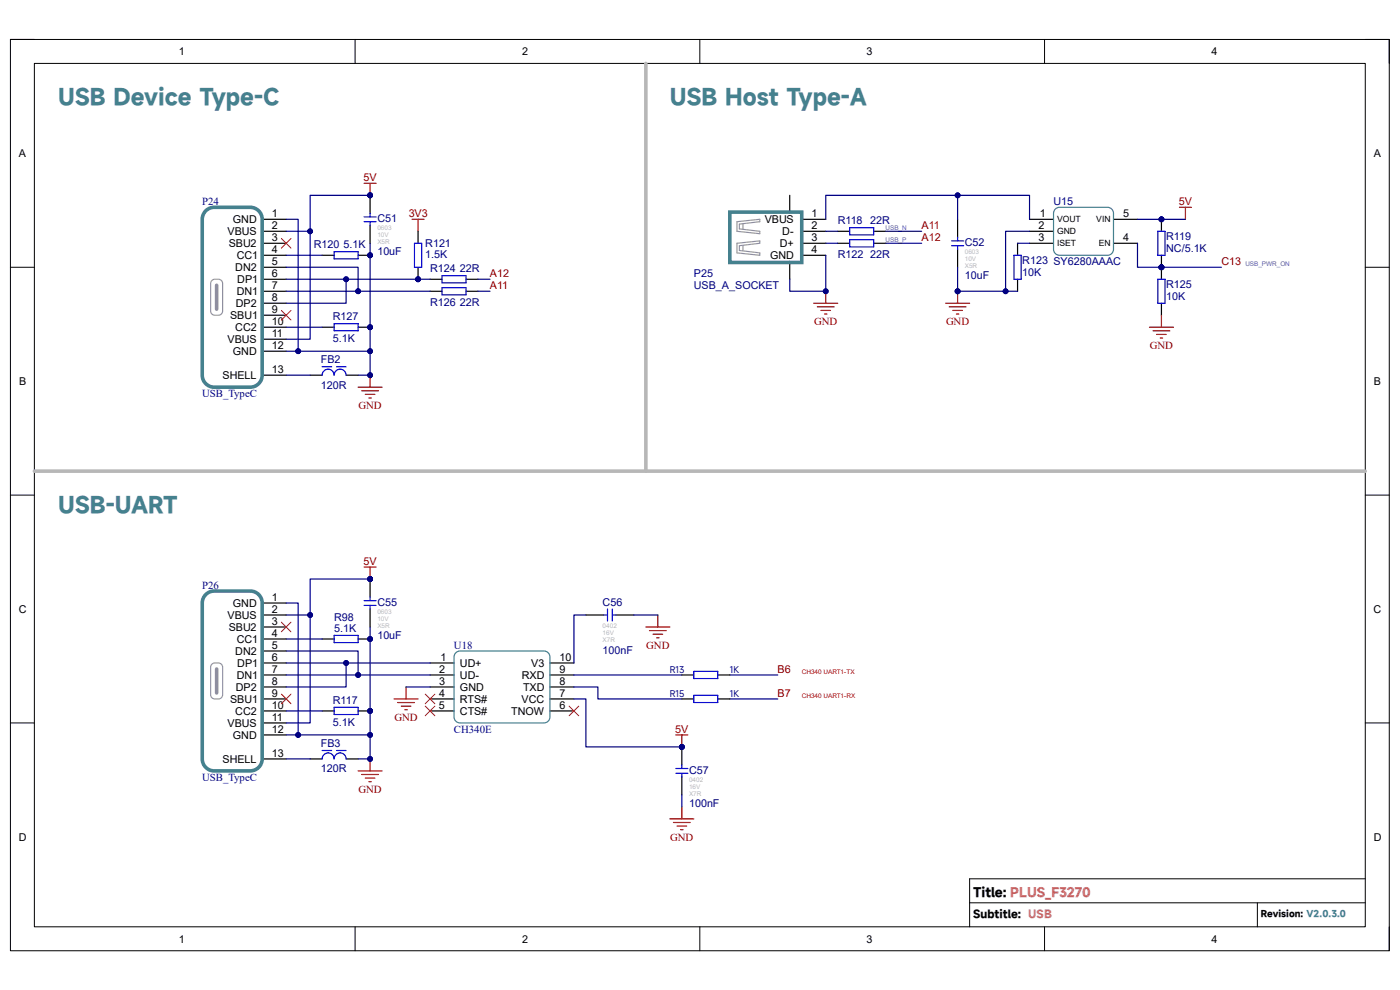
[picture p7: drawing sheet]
<svg xmlns="http://www.w3.org/2000/svg" width="297mm" height="210mm" viewBox="0 0 297 210" stroke-linecap="round" stroke-linejoin="round" font-family="sans-serif">
<path d="M2.2 8.4h292.5v193.3h-292.5z" fill="none" stroke="#000" stroke-width=".21"/>
<path d="M7.3 13.5h282.3v183.1h-282.3z" fill-rule="evenodd" fill="#fff"/>
<g fill="none" stroke="#000" stroke-width=".21">
<path d="M2.2 8.4h5.1M7.3 13.5h282.3v183.1h-282.3zM75.3 8.4v5.1M148.5 8.4v5.1M221.6 8.4v5.1M289.6 8.4h5.1v5.1M2.2 56.7h5.1M289.6 56.7h5.1M2.2 105h5.1M289.6 105h5.1M2.2 153.4h5.1M289.6 153.4h5.1"/>
<path d="M75.3 196.6v5.1M148.5 196.6v5.1M205.7 191.5h83.9M221.6 196.6v5.1M266.7 191.5v5.1M289.6 186.4h-83.9v10.2M294.7 196.6v5.1"/>
</g>
<g fill="none" stroke="#000" stroke-width=".25">
<path d="M55.6 46.5h5.1M55.6 49.1h5.1M55.6 51.6h5.1M55.6 54.1h5.1M55.6 56.7h5.1M55.6 59.2h5.1M55.6 61.8h5.1M55.6 64.3h5.1M55.6 66.9h5.1M55.6 69.4h5.1M55.6 72h5.1M55.6 74.5h5.1"/>
<path d="M55.6 79.6h5.1"/>
</g>
<path d="M46 60.5v5.1" fill="none" stroke="#999" stroke-width=".76"/>
<path d="M43.9 44.5l1-.5h.5h7.7a2.55 2.55 0 0 1 2.5 2.5v33.1a2.55 2.55 0 0 1-2.5 2.5h-7.7a2.54 2.54 0 0 1-2.5-2.5v-33.1a2.54 2.54 0 0 1 1-2z" fill="none" stroke="#45818e" stroke-width=".76"/>
<path d="M44.9 59.5a1.6 1.6 0 0 1 2.3 .3v6.2a.89 .89 0 0 1-.9 .9h-.7a.89 .89 0 0 1-.9-.9v-5.9z" fill="none" stroke="#999" stroke-width=".25"/>
<path d="M77.2 38.9h2.6M78.5 38.9v2.5" fill="none" stroke="#800000" stroke-width=".25"/>
<circle cx="78.5" cy="41.4" r=".51" fill="#000080"/>
<circle cx="78.5" cy="41.4" r=".51" fill="none" stroke="#000080" stroke-width=".21"/>
<circle cx="78.5" cy="69.4" r=".51" fill="#000080"/>
<circle cx="78.5" cy="69.4" r=".51" fill="none" stroke="#000080" stroke-width=".21"/>
<path d="M68.3 69.4h2.6M76 69.4h2.5" fill="none" stroke="#000" stroke-width=".25"/>
<circle cx="78.5" cy="69.4" r=".51" fill="#000080"/>
<circle cx="78.5" cy="69.4" r=".51" fill="none" stroke="#000080" stroke-width=".21"/>
<path d="M70.9 68.6h5.1v1.6h-5.1z" fill="none" stroke="#00f" stroke-width=".25"/>
<circle cx="78.5" cy="54.1" r=".51" fill="#000080"/>
<circle cx="78.5" cy="54.1" r=".51" fill="none" stroke="#000080" stroke-width=".21"/>
<path d="M68.3 54.1h2.6M76 54.1h2.5" fill="none" stroke="#000" stroke-width=".25"/>
<circle cx="78.5" cy="54.1" r=".51" fill="#000080"/>
<circle cx="78.5" cy="54.1" r=".51" fill="none" stroke="#000080" stroke-width=".21"/>
<path d="M70.9 53.4h5.1v1.5h-5.1zM68.3 79.6a1.27 1.27 0 0 1 1.3-1.3 1.27 1.27 0 0 1 1.3 1.3 1.27 1.27 0 0 1 1.3-1.3 1.27 1.27 0 0 1 1.2 1.3M68.3 77.8h2.1M71.4 77.8h2" fill="none" stroke="#00f" stroke-width=".25"/>
<path d="M65.8 79.6h2.5M73.4 79.6h2.6" fill="none" stroke="#000" stroke-width=".25"/>
<path d="M78.5 79.6v2.5M76 82.1h5.1M76.7 82.9h3.6M77.5 83.7h2M78.3 84.4h.5" fill="none" stroke="#800000" stroke-width=".25"/>
<circle cx="78.5" cy="79.6" r=".51" fill="#000080"/>
<circle cx="78.5" cy="79.6" r=".51" fill="none" stroke="#000080" stroke-width=".21"/>
<circle cx="88.7" cy="59.2" r=".51" fill="#000080"/>
<circle cx="88.7" cy="59.2" r=".51" fill="none" stroke="#000080" stroke-width=".21"/>
<path d="M88.7 56.7v2.5" fill="none" stroke="#000" stroke-width=".25"/>
<circle cx="88.7" cy="59.2" r=".51" fill="#000080"/>
<circle cx="88.7" cy="59.2" r=".51" fill="none" stroke="#000080" stroke-width=".21"/>
<g fill="none" stroke="#000" stroke-width=".25">
<path d="M88.7 49.1v2.5M91.2 59.2h2.6M98.9 59.2h2.5M167.5 41.4v3.8M167.5 55.4v3.8M170.1 46.5h5.1M170.1 49.1h5.1M170.1 51.6h5.1M170.1 54.2h5.1M177.7 49.1h2.6M177.7 51.6h2.6M185.3 49.1h2.6"/>
<path d="M185.3 51.6h2.6M91.2 61.8h2.6M98.9 61.8h2.5M55.6 127.9h5.1M55.6 130.5h5.1M55.6 133h5.1M55.6 135.5h5.1M55.6 138.1h5.1M55.6 140.6h5.1M55.6 143.2h5.1M55.6 145.7h5.1M55.6 148.3h5.1"/>
<path d="M55.6 150.8h5.1M55.6 153.4h5.1M55.6 155.9h5.1M55.6 161h5.1"/>
</g>
<path d="M87.9 51.6h1.6v5.1h-1.6zM93.8 58.5h5.1v1.5h-5.1zM180.3 48.3h5v1.5h-5zM180.3 50.8h5v1.6h-5zM93.8 61h5.1v1.5h-5.1z" fill="none" stroke="#00f" stroke-width=".25"/>
<path d="M59.7 50.6l2 2M61.7 50.6l-2 2M59.7 65.8l2 2.1M61.7 65.8l-2 2.1" fill="none" stroke="#f00" stroke-width=".21"/>
<path d="M46 141.9v5.1" fill="none" stroke="#999" stroke-width=".76"/>
<path d="M154.8 45h15.3v10.7h-15.3zM43.9 125.9l1-.5h.5h7.7a2.54 2.54 0 0 1 2.5 2.5v33.1a2.54 2.54 0 0 1-2.5 2.5h-7.7a2.54 2.54 0 0 1-2.5-2.5v-33.1a2.54 2.54 0 0 1 1-2z" fill="none" stroke="#45818e" stroke-width=".76"/>
<path d="M156.3 51.6l4.9-.5v.5l-4.3 .5v1l4.3 .5v.5l-4.9-.5zM156.3 47l4.9-.5v.5l-4.3 .5v1.1l4.3 .5v.5l-4.9-.5zM157.6 47.5v1.1M157.6 52.1v1M44.9 140.9a1.6 1.6 0 0 1 2.3 .3v6.2a.89 .89 0 0 1-.9 .9h-.7a.89 .89 0 0 1-.9-.9v-5.9z" fill="none" stroke="#999" stroke-width=".25"/>
<path d="M172.6 64.3h5.1M173.4 65.1h3.6M174.2 65.8h2M174.9 66.6h.5M175.2 61.8v2.5" fill="none" stroke="#800000" stroke-width=".25"/>
<circle cx="175.2" cy="61.8" r=".51" fill="#000080"/>
<circle cx="175.2" cy="61.8" r=".51" fill="none" stroke="#000080" stroke-width=".21"/>
<path d="M200.6 64.3h5.1M201.4 65.1h3.5M202.1 65.8h2.1M202.9 66.6h.5M203.1 61.8v2.5" fill="none" stroke="#800000" stroke-width=".25"/>
<circle cx="203.1" cy="61.8" r=".51" fill="#000080"/>
<circle cx="203.1" cy="61.8" r=".51" fill="none" stroke="#000080" stroke-width=".21"/>
<path d="M215.9 51.6v2.6M215.9 59.2v2.6" fill="none" stroke="#000" stroke-width=".25"/>
<path d="M215.1 54.2h1.5v5h-1.5z" fill="none" stroke="#00f" stroke-width=".25"/>
<path d="M250.2 44h2.6M251.5 44v2.5" fill="none" stroke="#800000" stroke-width=".25"/>
<circle cx="246.4" cy="56.7" r=".51" fill="#000080"/>
<circle cx="246.4" cy="56.7" r=".51" fill="none" stroke="#000080" stroke-width=".21"/>
<path d="M246.4 56.7v2.5M246.4 64.3v2.6" fill="none" stroke="#000" stroke-width=".25"/>
<circle cx="246.4" cy="56.7" r=".51" fill="#000080"/>
<circle cx="246.4" cy="56.7" r=".51" fill="none" stroke="#000080" stroke-width=".21"/>
<path d="M245.6 59.2h1.6v5.1h-1.6z" fill="none" stroke="#00f" stroke-width=".25"/>
<path d="M243.9 69.4h5M244.6 70.2h3.6M245.4 70.9h2M246.1 71.7h.5M246.4 66.9v2.5" fill="none" stroke="#800000" stroke-width=".25"/>
<circle cx="246.4" cy="56.7" r=".51" fill="#000080"/>
<circle cx="246.4" cy="56.7" r=".51" fill="none" stroke="#000080" stroke-width=".21"/>
<circle cx="246.4" cy="46.5" r=".51" fill="#000080"/>
<circle cx="246.4" cy="46.5" r=".51" fill="none" stroke="#000080" stroke-width=".21"/>
<path d="M246.4 54.2v2.5" fill="none" stroke="#000" stroke-width=".25"/>
<circle cx="246.4" cy="56.7" r=".51" fill="#000080"/>
<circle cx="246.4" cy="56.7" r=".51" fill="none" stroke="#000080" stroke-width=".21"/>
<path d="M246.4 46.5v2.6" fill="none" stroke="#000" stroke-width=".25"/>
<circle cx="246.4" cy="46.5" r=".51" fill="#000080"/>
<circle cx="246.4" cy="46.5" r=".51" fill="none" stroke="#000080" stroke-width=".21"/>
<path d="M245.6 49.1h1.6v5.1h-1.6z" fill="none" stroke="#00f" stroke-width=".25"/>
<path d="M87.4 46.5h2.6M88.7 46.5v2.6M137 133h5.1M137.8 133.8h3.5M138.5 134.5h2.1M139.3 135.3h.5M139.6 130.5v2.5M143.4 155.9h2.5M144.6 155.9v2.5" fill="none" stroke="#800000" stroke-width=".25"/>
<path d="M91.2 143.2h5.1M91.2 140.6h5.1M91.2 145.7h5.1M91.2 148.3h5.1M91.2 150.8h5.1M116.7 143.2h5.1M116.7 140.6h5.1M116.7 145.7h5.1M116.7 148.3h5.1M116.7 150.8h5.1" fill="none" stroke="#000" stroke-width=".25"/>
<path d="M96.6 138.6l.6-.4 .4-.1h17.8a1.27 1.27 0 0 1 1.3 1.3v12.7a1.27 1.27 0 0 1-1.3 1.3h-17.8a1.27 1.27 0 0 1-1.3-1.3v-12.7z" fill="none" stroke="#45818e" stroke-width=".25"/>
<circle cx="144.6" cy="158.4" r=".51" fill="#000080"/>
<circle cx="144.6" cy="158.4" r=".51" fill="none" stroke="#000080" stroke-width=".21"/>
<path d="M77.2 120.3h2.6M78.5 120.3v2.5M83.6 148.3h5.1M84.4 149h3.5M85.1 149.8h2.1M85.9 150.6h.5M86.1 145.7v2.6M142.1 173.7h5.1M142.9 174.5h3.5M143.6 175.2h2.1M144.4 176h.5M144.7 171.2v2.5" fill="none" stroke="#800000" stroke-width=".25"/>
<path d="M90.2 149.8l2 2M90.2 147.2l2 2.1M92.2 149.8l-2 2M92.2 147.2l-2 2.1M120.7 149.8l2.1 2M122.8 149.8l-2.1 2" fill="none" stroke="#f00" stroke-width=".21"/>
<circle cx="78.5" cy="122.8" r=".51" fill="#000080"/>
<circle cx="78.5" cy="122.8" r=".51" fill="none" stroke="#000080" stroke-width=".21"/>
<circle cx="78.5" cy="150.8" r=".51" fill="#000080"/>
<circle cx="78.5" cy="150.8" r=".51" fill="none" stroke="#000080" stroke-width=".21"/>
<path d="M68.3 150.8h2.6M76 150.8h2.5" fill="none" stroke="#000" stroke-width=".25"/>
<circle cx="78.5" cy="150.8" r=".51" fill="#000080"/>
<circle cx="78.5" cy="150.8" r=".51" fill="none" stroke="#000080" stroke-width=".21"/>
<path d="M70.9 150h5.1v1.6h-5.1z" fill="none" stroke="#00f" stroke-width=".25"/>
<circle cx="78.5" cy="135.5" r=".51" fill="#000080"/>
<circle cx="78.5" cy="135.5" r=".51" fill="none" stroke="#000080" stroke-width=".21"/>
<path d="M68.3 135.5h2.6M76 135.5h2.5" fill="none" stroke="#000" stroke-width=".25"/>
<circle cx="78.5" cy="135.5" r=".51" fill="#000080"/>
<circle cx="78.5" cy="135.5" r=".51" fill="none" stroke="#000080" stroke-width=".21"/>
<path d="M70.9 134.8h5.1v1.5h-5.1zM68.3 159.2h2.1M71.4 159.2h2M68.3 161a1.27 1.27 0 0 1 1.3-1.3 1.27 1.27 0 0 1 1.3 1.3 1.27 1.27 0 0 1 1.3-1.3 1.27 1.27 0 0 1 1.2 1.3" fill="none" stroke="#00f" stroke-width=".25"/>
<path d="M65.8 161h2.5M73.4 161h2.6" fill="none" stroke="#000" stroke-width=".25"/>
<path d="M76 163.5h5.1M76.7 164.3h3.6M77.5 165.1h2M78.3 165.8h.5M78.5 161v2.5" fill="none" stroke="#800000" stroke-width=".25"/>
<circle cx="78.5" cy="161" r=".51" fill="#000080"/>
<circle cx="78.5" cy="161" r=".51" fill="none" stroke="#000080" stroke-width=".21"/>
<path d="M59.7 132l2 2M61.7 132l-2 2M59.7 147.2l2 2.1M61.7 147.2l-2 2.1" fill="none" stroke="#f00" stroke-width=".21"/>
<path d="M203.1 46.5v3.8M203.1 52.9v3.8M218.4 46.5h5.1M218.4 49.1h5.1M218.4 51.6h5.1M236.2 46.5h5.1M236.2 51.6h5.1" fill="none" stroke="#000" stroke-width=".25"/>
<path d="M224 44.2l.8-.2h10.1a1.27 1.27 0 0 1 1.3 1.3v7.6a1.27 1.27 0 0 1-1.3 1.3h-10.1a1.27 1.27 0 0 1-1.3-1.3v-7.6l.1-.5z" fill="none" stroke="#45818e" stroke-width=".25"/>
<path d="M201.9 51.1h2.5M201.9 52.1h2.5M203.1 50.3v.8M203.1 52.1v.8" fill="none" stroke="#00f" stroke-width=".25"/>
<circle cx="78.5" cy="41.4" r=".51" fill="#000080"/>
<circle cx="78.5" cy="41.4" r=".51" fill="none" stroke="#000080" stroke-width=".21"/>
<path d="M78.5 41.4v3.8M78.5 47.8v3.8" fill="none" stroke="#000" stroke-width=".25"/>
<circle cx="78.5" cy="41.4" r=".51" fill="#000080"/>
<circle cx="78.5" cy="41.4" r=".51" fill="none" stroke="#000080" stroke-width=".21"/>
<path d="M77.2 46h2.6M77.2 47h2.6M78.5 45.2v.8M78.5 47v.8" fill="none" stroke="#00f" stroke-width=".25"/>
<circle cx="78.5" cy="122.8" r=".51" fill="#000080"/>
<circle cx="78.5" cy="122.8" r=".51" fill="none" stroke="#000080" stroke-width=".21"/>
<path d="M78.5 122.8v3.8M78.5 129.2v3.8" fill="none" stroke="#000" stroke-width=".25"/>
<circle cx="78.5" cy="122.8" r=".51" fill="#000080"/>
<circle cx="78.5" cy="122.8" r=".51" fill="none" stroke="#000080" stroke-width=".21"/>
<path d="M77.2 127.4h2.6M77.2 128.4h2.6M78.5 126.6v.8M78.5 128.4v.8M128.1 130.5h.8M128.9 129.2v2.5M129.9 130.5h.8M129.9 129.2v2.5" fill="none" stroke="#00f" stroke-width=".25"/>
<path d="M124.3 130.5h3.8M130.7 130.5h3.8" fill="none" stroke="#000" stroke-width=".25"/>
<circle cx="144.6" cy="158.4" r=".51" fill="#000080"/>
<circle cx="144.6" cy="158.4" r=".51" fill="none" stroke="#000080" stroke-width=".21"/>
<path d="M144.6 158.4v3.9" fill="none" stroke="#000" stroke-width=".25"/>
<circle cx="144.6" cy="158.4" r=".51" fill="#000080"/>
<circle cx="144.6" cy="158.4" r=".51" fill="none" stroke="#000080" stroke-width=".21"/>
<path d="M144.6 164.8v3.8" fill="none" stroke="#000" stroke-width=".25"/>
<path d="M143.4 164h2.5M143.4 163h2.5M144.6 162.3v.7M144.6 164v.8" fill="none" stroke="#00f" stroke-width=".25"/>
<path d="M78.5 51.6v22.9M101.4 59.2h2.5M101.4 61.8h2.5" fill="none" stroke="#000080" stroke-width=".25"/>
<circle cx="78.5" cy="54.1" r=".51" fill="#000080"/>
<circle cx="78.5" cy="54.1" r=".51" fill="none" stroke="#000080" stroke-width=".21"/>
<circle cx="78.5" cy="69.4" r=".51" fill="#000080"/>
<circle cx="78.5" cy="69.4" r=".51" fill="none" stroke="#000080" stroke-width=".21"/>
<circle cx="78.5" cy="74.5" r=".51" fill="#000080"/>
<circle cx="78.5" cy="74.5" r=".51" fill="none" stroke="#000080" stroke-width=".21"/>
<path d="M60.7 56.7h15.3v5.1M60.7 54.1h7.6" fill="none" stroke="#000080" stroke-width=".25"/>
<circle cx="76" cy="61.8" r=".51" fill="#000080"/>
<circle cx="76" cy="61.8" r=".51" fill="none" stroke="#000080" stroke-width=".21"/>
<path d="M73.4 59.2v5.1h-12.7" fill="none" stroke="#000080" stroke-width=".25"/>
<circle cx="73.4" cy="59.2" r=".51" fill="#000080"/>
<circle cx="73.4" cy="59.2" r=".51" fill="none" stroke="#000080" stroke-width=".21"/>
<path d="M60.7 49.1h5.1v22.9h-5.1M60.7 69.4h7.6" fill="none" stroke="#000080" stroke-width=".25"/>
<circle cx="65.8" cy="49.1" r=".51" fill="#000080"/>
<circle cx="65.8" cy="49.1" r=".51" fill="none" stroke="#000080" stroke-width=".21"/>
<path d="M78.5 41.4h-12.7v7.7" fill="none" stroke="#000080" stroke-width=".25"/>
<circle cx="65.8" cy="49.1" r=".51" fill="#000080"/>
<circle cx="65.8" cy="49.1" r=".51" fill="none" stroke="#000080" stroke-width=".21"/>
<circle cx="78.5" cy="41.4" r=".51" fill="#000080"/>
<circle cx="78.5" cy="41.4" r=".51" fill="none" stroke="#000080" stroke-width=".21"/>
<path d="M60.7 46.5h2.6v28" fill="none" stroke="#000080" stroke-width=".25"/>
<circle cx="63.3" cy="74.5" r=".51" fill="#000080"/>
<circle cx="63.3" cy="74.5" r=".51" fill="none" stroke="#000080" stroke-width=".21"/>
<path d="M60.7 74.5h17.8v5.1h-2.5M60.7 79.6h5.1" fill="none" stroke="#000080" stroke-width=".25"/>
<circle cx="63.3" cy="74.5" r=".51" fill="#000080"/>
<circle cx="63.3" cy="74.5" r=".51" fill="none" stroke="#000080" stroke-width=".21"/>
<circle cx="78.5" cy="74.5" r=".51" fill="#000080"/>
<circle cx="78.5" cy="74.5" r=".51" fill="none" stroke="#000080" stroke-width=".21"/>
<circle cx="78.5" cy="79.6" r=".51" fill="#000080"/>
<circle cx="78.5" cy="79.6" r=".51" fill="none" stroke="#000080" stroke-width=".21"/>
<path d="M175.2 49.1h2.5M175.2 51.6h2.5M187.9 49.1h7.6M187.9 51.6h7.6M203.1 41.4v5.1" fill="none" stroke="#000080" stroke-width=".25"/>
<circle cx="203.1" cy="41.4" r=".51" fill="#000080"/>
<circle cx="203.1" cy="41.4" r=".51" fill="none" stroke="#000080" stroke-width=".21"/>
<path d="M175.2 54.2v7.6h-7.7v-2.6" fill="none" stroke="#000080" stroke-width=".25"/>
<circle cx="175.2" cy="61.8" r=".51" fill="#000080"/>
<circle cx="175.2" cy="61.8" r=".51" fill="none" stroke="#000080" stroke-width=".21"/>
<path d="M218.4 49.1h-5.1v12.7h-10.2" fill="none" stroke="#000080" stroke-width=".25"/>
<circle cx="213.3" cy="61.8" r=".51" fill="#000080"/>
<circle cx="213.3" cy="61.8" r=".51" fill="none" stroke="#000080" stroke-width=".21"/>
<circle cx="203.1" cy="61.8" r=".51" fill="#000080"/>
<circle cx="203.1" cy="61.8" r=".51" fill="none" stroke="#000080" stroke-width=".21"/>
<path d="M213.3 61.8h2.6" fill="none" stroke="#000080" stroke-width=".25"/>
<circle cx="213.3" cy="61.8" r=".51" fill="#000080"/>
<circle cx="213.3" cy="61.8" r=".51" fill="none" stroke="#000080" stroke-width=".21"/>
<path d="M241.3 51.6v5.1h17.8" fill="none" stroke="#000080" stroke-width=".25"/>
<circle cx="246.4" cy="56.7" r=".51" fill="#000080"/>
<circle cx="246.4" cy="56.7" r=".51" fill="none" stroke="#000080" stroke-width=".21"/>
<path d="M241.3 46.5h10.2" fill="none" stroke="#000080" stroke-width=".25"/>
<circle cx="246.4" cy="46.5" r=".51" fill="#000080"/>
<circle cx="246.4" cy="46.5" r=".51" fill="none" stroke="#000080" stroke-width=".21"/>
<path d="M60.7 61.8h30.5" fill="none" stroke="#000080" stroke-width=".25"/>
<circle cx="76" cy="61.8" r=".51" fill="#000080"/>
<circle cx="76" cy="61.8" r=".51" fill="none" stroke="#000080" stroke-width=".21"/>
<path d="M124.3 130.5h-2.5v10.1M134.5 130.5h5.1M86.1 145.7h5.1M121.8 148.3h2.5v10.1h20.3" fill="none" stroke="#000080" stroke-width=".25"/>
<circle cx="144.6" cy="158.4" r=".51" fill="#000080"/>
<circle cx="144.6" cy="158.4" r=".51" fill="none" stroke="#000080" stroke-width=".21"/>
<path d="M78.5 133v22.9M121.8 145.7h5v2.6h17.8M121.8 143.2h22.8M154.8 143.2h10.2M154.8 148.3h10.2" fill="none" stroke="#000080" stroke-width=".25"/>
<circle cx="78.5" cy="135.5" r=".51" fill="#000080"/>
<circle cx="78.5" cy="135.5" r=".51" fill="none" stroke="#000080" stroke-width=".21"/>
<circle cx="78.5" cy="150.8" r=".51" fill="#000080"/>
<circle cx="78.5" cy="150.8" r=".51" fill="none" stroke="#000080" stroke-width=".21"/>
<circle cx="78.5" cy="155.9" r=".51" fill="#000080"/>
<circle cx="78.5" cy="155.9" r=".51" fill="none" stroke="#000080" stroke-width=".21"/>
<path d="M60.7 138.1h15.3v5.1M60.7 135.5h7.6" fill="none" stroke="#000080" stroke-width=".25"/>
<circle cx="76" cy="143.2" r=".51" fill="#000080"/>
<circle cx="76" cy="143.2" r=".51" fill="none" stroke="#000080" stroke-width=".21"/>
<path d="M73.4 140.6v5.1h-12.7" fill="none" stroke="#000080" stroke-width=".25"/>
<circle cx="73.4" cy="140.6" r=".51" fill="#000080"/>
<circle cx="73.4" cy="140.6" r=".51" fill="none" stroke="#000080" stroke-width=".21"/>
<path d="M60.7 130.5h5.1v22.9h-5.1M60.7 150.8h7.6" fill="none" stroke="#000080" stroke-width=".25"/>
<circle cx="65.8" cy="130.5" r=".51" fill="#000080"/>
<circle cx="65.8" cy="130.5" r=".51" fill="none" stroke="#000080" stroke-width=".21"/>
<path d="M78.5 122.8h-12.7v7.7" fill="none" stroke="#000080" stroke-width=".25"/>
<circle cx="65.8" cy="130.5" r=".51" fill="#000080"/>
<circle cx="65.8" cy="130.5" r=".51" fill="none" stroke="#000080" stroke-width=".21"/>
<circle cx="78.5" cy="122.8" r=".51" fill="#000080"/>
<circle cx="78.5" cy="122.8" r=".51" fill="none" stroke="#000080" stroke-width=".21"/>
<path d="M60.7 127.9h2.6v28" fill="none" stroke="#000080" stroke-width=".25"/>
<circle cx="63.3" cy="155.9" r=".51" fill="#000080"/>
<circle cx="63.3" cy="155.9" r=".51" fill="none" stroke="#000080" stroke-width=".21"/>
<path d="M203.1 56.7v5.1M215.9 51.6h2.5M60.7 161h5.1" fill="none" stroke="#000080" stroke-width=".25"/>
<circle cx="203.1" cy="61.8" r=".51" fill="#000080"/>
<circle cx="203.1" cy="61.8" r=".51" fill="none" stroke="#000080" stroke-width=".21"/>
<path d="M175.2 46.5v-5.1h43.2v5.1" fill="none" stroke="#000080" stroke-width=".25"/>
<circle cx="203.1" cy="41.4" r=".51" fill="#000080"/>
<circle cx="203.1" cy="41.4" r=".51" fill="none" stroke="#000080" stroke-width=".21"/>
<path d="M60.7 59.2h30.5" fill="none" stroke="#000080" stroke-width=".25"/>
<circle cx="88.7" cy="59.2" r=".51" fill="#000080"/>
<circle cx="88.7" cy="59.2" r=".51" fill="none" stroke="#000080" stroke-width=".21"/>
<circle cx="73.4" cy="59.2" r=".51" fill="#000080"/>
<circle cx="73.4" cy="59.2" r=".51" fill="none" stroke="#000080" stroke-width=".21"/>
<path d="M60.7 155.9h17.8v5.1h-2.5M144.6 168.6v2.6" fill="none" stroke="#000080" stroke-width=".25"/>
<path d="M144.6 143.2h2.6M144.6 148.3h2.6M152.3 143.2h2.5M152.3 148.3h2.5" fill="none" stroke="#000" stroke-width=".25"/>
<path d="M147.2 142.4h5.1v1.5h-5.1zM147.2 147.5h5.1v1.5h-5.1z" fill="none" stroke="#00f" stroke-width=".25"/>
<circle cx="63.3" cy="155.9" r=".51" fill="#000080"/>
<circle cx="63.3" cy="155.9" r=".51" fill="none" stroke="#000080" stroke-width=".21"/>
<circle cx="78.5" cy="155.9" r=".51" fill="#000080"/>
<circle cx="78.5" cy="155.9" r=".51" fill="none" stroke="#000080" stroke-width=".21"/>
<circle cx="78.5" cy="161" r=".51" fill="#000080"/>
<circle cx="78.5" cy="161" r=".51" fill="none" stroke="#000080" stroke-width=".21"/>
<path d="M60.7 143.2h30.5" fill="none" stroke="#000080" stroke-width=".25"/>
<circle cx="76" cy="143.2" r=".51" fill="#000080"/>
<circle cx="76" cy="143.2" r=".51" fill="none" stroke="#000080" stroke-width=".21"/>
<path d="M60.7 140.6h30.5" fill="none" stroke="#000080" stroke-width=".25"/>
<circle cx="73.4" cy="140.6" r=".51" fill="#000080"/>
<circle cx="73.4" cy="140.6" r=".51" fill="none" stroke="#000080" stroke-width=".21"/>
<path d="M137 13.5v86.4M7.3 99.9h282.3" fill="none" stroke="#b7b7b7" stroke-width=".76"/>
<g font-size="4.6" fill="#45818e">
<text x="12.4" y="22.4">USB Device Type-C</text>
<text x="142.1" y="22.4">USB Host Type-A</text>
<text x="12.4" y="108.8">USB-UART</text>
</g>
<text font-size="2.7" x="206.5" y="190.2">Title: PLUS_F3270</text>
<g font-size="2.3">
<text x="37.9" y="11.7">1</text>
<text x="110.7" y="11.7">2</text>
<text x="183.8" y="11.7">3</text>
<text x="257" y="11.7">4</text>
<text x="4" y="33.3">A</text>
<text x="291.4" y="33.3">A</text>
<text x="49.4" y="47.3">GND</text>
<text x="57.7" y="46.1">1</text>
<text x="162.2" y="47.3">VBUS</text>
<text x="172.1" y="46.1">1</text>
<text x="220.6" y="46.1">1</text>
<text x="238.2" y="46.1">5</text>
<text x="48.3" y="49.9">VBUS</text>
<text x="48.5" y="52.4">SBU2</text>
<text x="57.7" y="48.6">2</text>
<text x="57.7" y="51.1">3</text>
<text x="57.7" y="53.7">4</text>
<text x="165.4" y="52.4">D+</text>
<text x="165.9" y="49.9">D-</text>
<text x="172.1" y="48.6">2</text>
<text x="172.1" y="51.1">3</text>
<text x="172.1" y="53.7">4</text>
<text x="220.3" y="48.6">2</text>
<text x="220.3" y="51.1">3</text>
<text x="238.2" y="51.1">4</text>
<text x="49.9" y="57.5">DN2</text>
<text x="50.2" y="54.9">CC1</text>
<text x="57.7" y="56.2">5</text>
<text x="57.7" y="58.8">6</text>
<text x="163.4" y="54.9">GND</text>
<text x="50" y="65.2">DP2</text>
<text x="50.2" y="62.6">DN1</text>
<text x="50.3" y="60">DP1</text>
<text x="57.7" y="61.3">7</text>
<text x="57.7" y="63.9">8</text>
<text x="48.8" y="67.7">SBU1</text>
<text x="49.9" y="70.2">CC2</text>
<text x="57.7" y="66.4">9</text>
<text x="57.7" y="69">10</text>
<text x="57.7" y="71.5">11</text>
<text x="48.3" y="72.8">VBUS</text>
<text x="49.4" y="75.3">GND</text>
<text x="57.7" y="74">12</text>
<text x="4.1" y="81.7">B</text>
<text x="47.2" y="80.4">SHELL</text>
<text x="57.7" y="79.1">13</text>
<text x="291.5" y="81.7">B</text>
<text x="4" y="130">C</text>
<text x="48.3" y="131.3">VBUS</text>
<text x="49.4" y="128.7">GND</text>
<text x="57.7" y="127.5">1</text>
<text x="57.7" y="130">2</text>
<text x="291.4" y="130">C</text>
<text x="48.5" y="133.8">SBU2</text>
<text x="50.2" y="136.4">CC1</text>
<text x="57.7" y="132.5">3</text>
<text x="57.7" y="135.1">4</text>
<text x="57.7" y="137.6">5</text>
<text x="49.9" y="138.9">DN2</text>
<text x="50.2" y="144">DN1</text>
<text x="50.3" y="141.4">DP1</text>
<text x="57.7" y="140.2">6</text>
<text x="57.7" y="142.7">7</text>
<text x="93.1" y="142.7">2</text>
<text x="93.4" y="140.2">1</text>
<text x="97.6" y="144">UD-</text>
<text x="97.6" y="141.4">UD+</text>
<text x="110.7" y="144">RXD</text>
<text x="112.7" y="141.4">V3</text>
<text x="118.7" y="142.7">9</text>
<text x="118.7" y="140.2">10</text>
<text x="48.8" y="149.1">SBU1</text>
<text x="50" y="146.5">DP2</text>
<text x="57.7" y="145.2">8</text>
<text x="57.7" y="147.8">9</text>
<text x="93.1" y="145.2">3</text>
<text x="93.1" y="147.8">4</text>
<text x="97.6" y="146.5">GND</text>
<text x="97.6" y="149.1">RTS#</text>
<text x="110.7" y="149.1">VCC</text>
<text x="111" y="146.5">TXD</text>
<text x="118.7" y="147.8">7</text>
<text x="118.7" y="145.2">8</text>
<text x="48.3" y="154.2">VBUS</text>
<text x="49.9" y="151.6">CC2</text>
<text x="57.7" y="150.3">10</text>
<text x="57.7" y="152.9">11</text>
<text x="57.7" y="155.4">12</text>
<text x="93.1" y="150.3">5</text>
<text x="97.6" y="151.6">CTS#</text>
<text x="108.5" y="151.6">TNOW</text>
<text x="118.7" y="150.3">6</text>
<text x="47.2" y="161.8">SHELL</text>
<text x="49.4" y="156.7">GND</text>
<text x="57.7" y="160.5">13</text>
<text x="4" y="178.3">D</text>
<text x="291.4" y="178.3">D</text>
<text x="206.5" y="194.7">Subtitle: USB</text>
<text x="37.9" y="199.9">1</text>
<text x="110.7" y="199.9">2</text>
<text x="183.8" y="199.9">3</text>
<text x="257" y="199.9">4</text>
</g>
<g font-size="2.3" fill="#800000">
<text x="77.1" y="38.4">5V</text>
<text x="86.7" y="46.1">3V3</text>
<text x="250.1" y="43.5">5V</text>
<text x="195.5" y="48.6">A11</text>
<text x="195.5" y="51.1">A12</text>
<text x="103.9" y="58.8">A12</text>
<text x="259.1" y="56.2">C13</text>
<text x="103.9" y="61.3">A11</text>
<text x="172.7" y="68.9">GND</text>
<text x="200.7" y="68.9">GND</text>
<text x="243.9" y="74">GND</text>
<text x="76.1" y="86.7">GND</text>
<text x="77.1" y="119.8">5V</text>
<text x="137.1" y="137.6">GND</text>
<text x="165" y="142.7">B6</text>
<text x="165" y="147.8">B7</text>
<text x="83.7" y="152.9">GND</text>
<text x="143.3" y="155.4">5V</text>
<text x="76.1" y="168.1">GND</text>
<text x="142.2" y="178.3">GND</text>
</g>
<g font-size="2.3" fill="#000080">
<text x="42.9" y="43.5">P24</text>
<text x="80.1" y="47.1">C51</text>
<text x="177.7" y="47.6">R118</text>
<text x="184.6" y="47.6">22R</text>
<text x="223.5" y="43.5">U15</text>
<text x="66.5" y="52.7">R120</text>
<text x="72.9" y="52.7">5.1K</text>
<text x="90.2" y="52.4">R121</text>
<text x="204.7" y="52.2">C52</text>
<text x="247.4" y="53.4">NC/5.1K</text>
<text x="247.4" y="50.9">R119</text>
<text x="80.1" y="54.2">10uF</text>
<text x="90.2" y="54.7">1.5K</text>
<text x="91.2" y="57.7">R124</text>
<text x="97.6" y="57.7">22R</text>
<text x="147.2" y="58.8">P25</text>
<text x="177.7" y="54.7">R122</text>
<text x="184.6" y="54.7">22R</text>
<text x="204.7" y="59.3">10uF</text>
<text x="216.9" y="58.5">10K</text>
<text x="216.9" y="56">R123 SY6280AAAC</text>
<text x="91.2" y="64.9">R126</text>
<text x="97.6" y="64.9">22R</text>
<text x="147.2" y="61.3">USB_A_SOCKET</text>
<text x="247.4" y="63.6">10K</text>
<text x="247.4" y="61">R125</text>
<text x="70.6" y="67.9">R127</text>
<text x="68.1" y="77.1">FB2</text>
<text x="70.6" y="72.5">5.1K</text>
<text x="68.1" y="82.4">120R</text>
<text x="42.9" y="84.2">USB_TypeC</text>
<text x="42.9" y="124.9">P26</text>
<text x="70.9" y="131.8">R98</text>
<text x="80.1" y="128.5">C55</text>
<text x="127.8" y="128.5">C56</text>
<text x="70.9" y="134.1">5.1K</text>
<text x="80.1" y="135.6">10uF</text>
<text x="96.3" y="137.6">U18</text>
<text x="127.8" y="138.6">100nF</text>
<text x="70.6" y="149.3">R117</text>
<text x="70.6" y="153.9">5.1K</text>
<text x="96.3" y="155.4">CH340E</text>
<text x="68.1" y="158.5">FB3</text>
<text x="42.9" y="165.6">USB_TypeC</text>
<text x="68.1" y="163.8">120R</text>
<text x="146.2" y="164.1">C57</text>
<text x="146.2" y="171.2">100nF</text>
</g>
<g font-size="1.9" fill="#000080">
<text x="142.1" y="142.7">R13</text>
<text x="154.8" y="142.7">1K</text>
<text x="142.1" y="147.7">R15</text>
<text x="154.8" y="147.7">1K</text>
</g>
<text font-size="1.9" x="267.5" y="194.5">Revision: V2.0.3.0</text>
<g font-size="1.8">
<text x="224.2" y="47.2">VOUT</text>
<text x="232.6" y="47.2">VIN</text>
<text x="224.2" y="49.7">GND</text>
<text x="224.2" y="52.2">ISET</text>
<text x="233.1" y="52.2">EN</text>
</g>
<g font-size="1.4" fill="#b7b7b7">
<text x="80.1" y="48.8">0603</text>
<text x="80.1" y="50.3">10V</text>
<text x="80.1" y="51.9">X5R</text>
<text x="204.7" y="53.9">0603</text>
<text x="204.7" y="55.4">10V</text>
<text x="204.7" y="56.9">X5R</text>
<text x="80.1" y="130.2">0603</text>
<text x="80.1" y="131.7">10V</text>
<text x="80.1" y="133.2">X5R</text>
<text x="127.8" y="133.2">0402</text>
<text x="127.8" y="134.7">16V</text>
<text x="127.8" y="136.3">X7R</text>
<text x="146.2" y="165.8">0402</text>
<text x="146.2" y="167.3">16V</text>
<text x="146.2" y="168.9">X7R</text>
</g>
<g font-size="1.4" fill="#674ea7">
<text x="187.9" y="48.8">USB_N</text>
<text x="187.9" y="51.4">USB_P</text>
<text x="264.2" y="56.4">USB_PWR_ON</text>
</g>
<g font-size="1.4" fill="#f00">
<text x="170.1" y="142.9">CH340 UART1-TX</text>
<text x="170.1" y="148">CH340 UART1-RX</text>
</g>
</svg>
